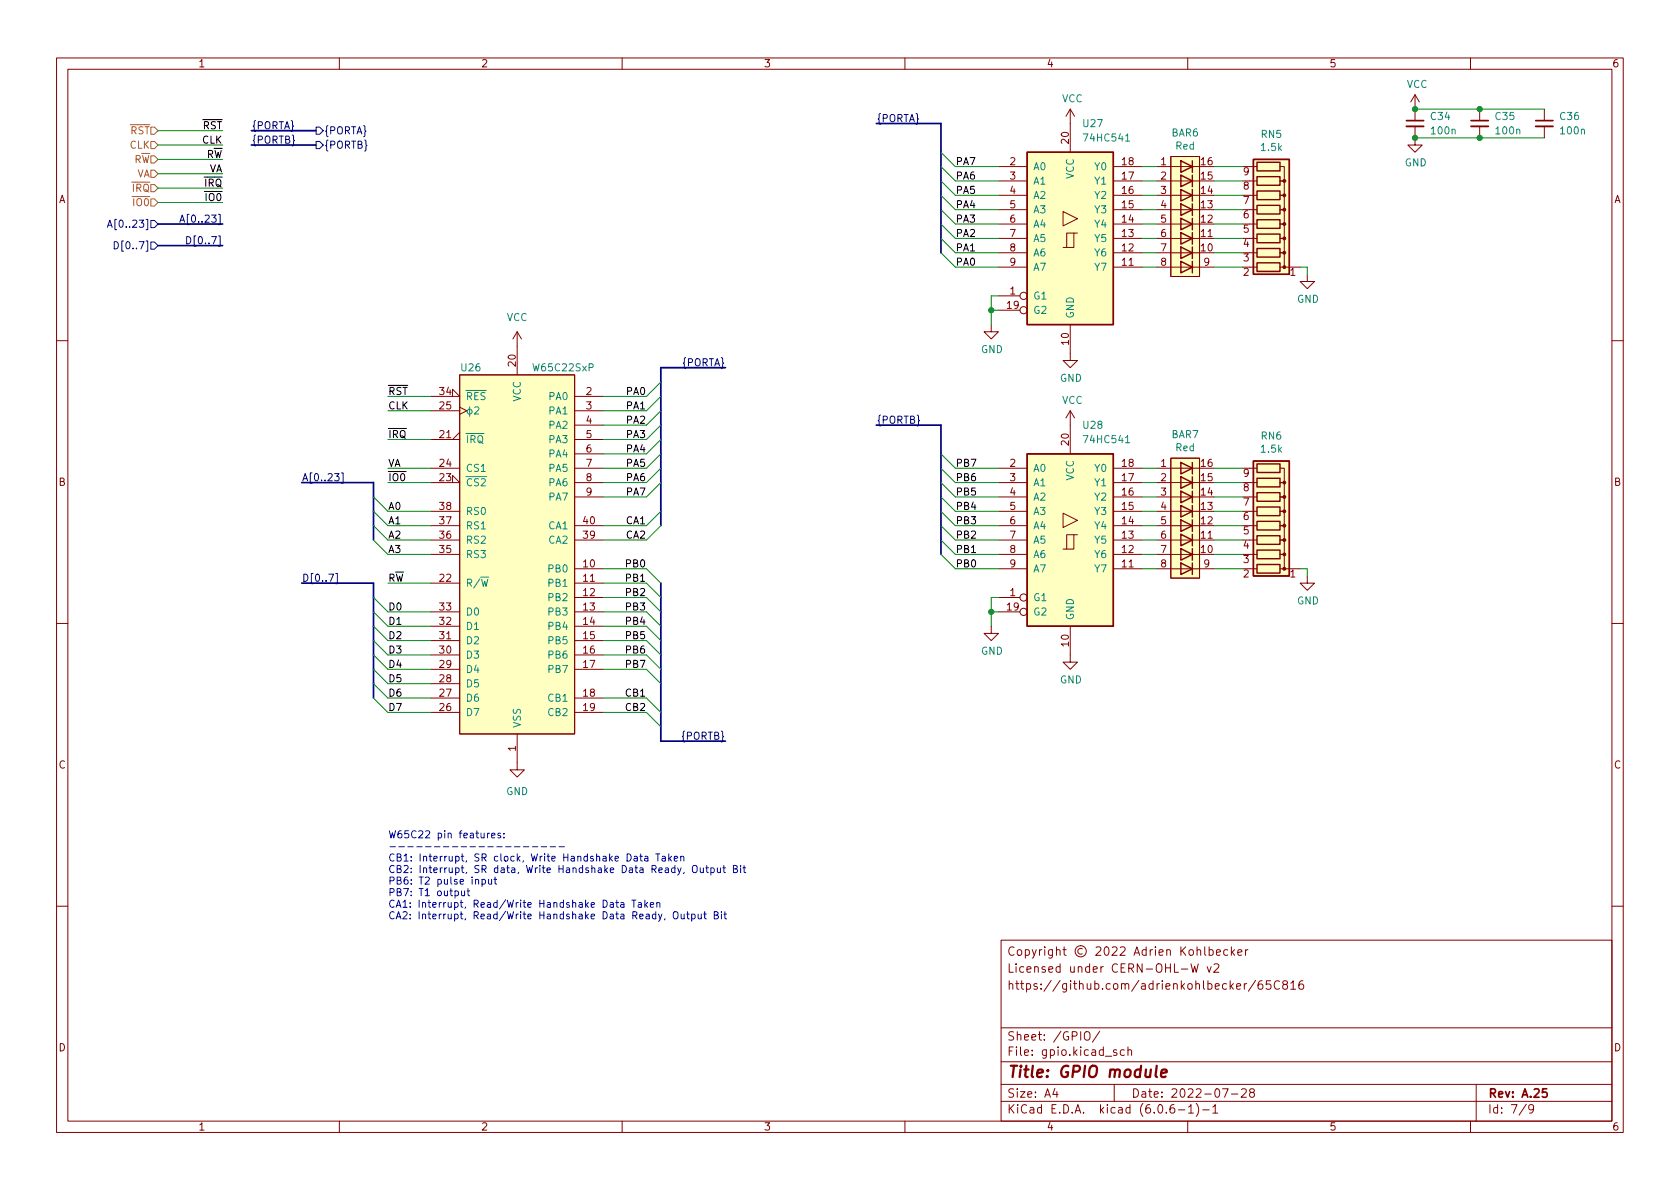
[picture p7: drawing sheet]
<svg xmlns="http://www.w3.org/2000/svg" width="297mm" height="210mm" viewBox="0 0 297 210" stroke-linecap="round" stroke-linejoin="round" font-family="sans-serif">
<g fill="none" stroke="#840000" stroke-width=".18">
<path d="M10 10.2h277v190.1h-277zM12 12.2h273v186.1h-273zM60 10.2v2M110 10.2v2M160 10.2v2M189.2 19.3v7.6M189.2 19.3l-.7 1.3M189.2 19.3l.8 1.3M210 10.2v2M250.2 16.8l-.8 1.2M250.2 16.8v4.5M250.2 16.8l.8 1.2"/>
<path d="M260 10.2v2M261.6 19.3v2M273 19.3v2M176.5 39.6h5.1M176.5 37.1h5.1M176.5 34.5h5.1M176.5 32h5.1M176.5 29.5h5.1M188 37.4l2.5 1.3-2.5 1.2zM196.8 39.6h5.1M196.8 37.1h5.1M196.8 34.5h5.1"/>
<path d="M196.8 32h5.1M196.8 29.5h5.1M204.5 39.6h7.6M204.5 37.1h7.6M204.5 34.5h7.6M204.5 32h7.6M204.5 29.5h7.6M207 27.7h5.1v21.2h-5.1zM221 39.6h1.2M221 37.1h1.2M221 34.5h1.2M221 32h1.2"/>
<path d="M221 29.5h1.2M226.3 29.5h.8v2.5h-.8h.8v2.5h-.8h.8v2.6h-.8h.8v2.5h-.8h.8v2.6h-.8h.8v2.5h-.8h.8v2.5h-.8M250.2 22.3v3.3h1.3l-1.3 1.3-1.3-1.3h1.3M261.6 22.3v2.1M273 22.3v2.1M91.4 58.7v7.6M91.4 58.7l-.7 1.2M91.4 58.7l.8 1.2M175.3 57.4v1.3h1.2l-1.2 1.2-1.3-1.2h1.3M176.5 47.2h5.1M176.5 44.7h5.1M176.5 42.2h5.1"/>
<path d="M176.5 52.3h3.8M176.5 54.9h3.8M189.2 57.4v6.3h1.3l-1.3 1.3-1.2-1.3h1.2M189.9 41.2h-1.3v2.6M190.5 41.2h-.6v2.6h-1.9M196.8 47.2h5.1M196.8 44.7h5.1M196.8 42.2h5.1M204.5 47.2h10.1M204.5 44.7h7.6M204.5 42.2h10.1M221 47.2h1.2"/>
<path d="M221 44.7h1.2M221 42.2h1.2M227.3 47.2h2.6M231.1 48.5v1.3h1.3l-1.3 1.2-1.2-1.2h1.2M10 60.2h2M76.2 70.1h5.1l-1.3-1.3v1.3M76.2 77.7h5.1M76.2 72.6h5.1M81.3 66.3h20.3v63.5h-20.3zM81.3 72l1.2 .6-1.2 .7M81.3 76.4l-1.3 1.3M101.6 70.1h5.1"/>
<path d="M101.6 77.7h5.1M101.6 72.6h5.1M101.6 75.2h5.1M189.2 72.6l-.7 1.3M189.2 72.6v7.7M189.2 72.6l.8 1.3M285 60.2h2M76.2 85.3h5.1l-1.3-1.2v1.2M76.2 98h5.1M76.2 93h5.1M76.2 82.8h5.1M76.2 95.5h5.1"/>
<path d="M76.2 90.4h5.1M101.6 93h5.1M101.6 87.9h5.1M101.6 85.3h5.1M101.6 82.8h5.1M101.6 95.5h5.1M101.6 80.3h5.1M176.5 98h5.1M176.5 93h5.1M176.5 87.9h5.1M176.5 85.3h5.1M176.5 82.8h5.1"/>
<path d="M176.5 95.5h5.1M176.5 90.4h5.1M188 90.7l2.5 1.3-2.5 1.3zM189.9 94.6h-1.3v2.5M190.5 94.6h-.6v2.5h-1.9M196.8 98h5.1M196.8 93h5.1M196.8 87.9h5.1M196.8 85.3h5.1M196.8 82.8h5.1M196.8 95.5h5.1M196.8 90.4h5.1"/>
<path d="M204.5 98h7.6M204.5 93h7.6M204.5 87.9h7.6M204.5 85.3h7.6M204.5 82.8h7.6M204.5 95.5h10.1M204.5 90.4h7.6M207 81h5.1v21.2h-5.1zM221 98h1.2M221 93h1.2M221 87.9h1.2M221 85.3h1.2"/>
<path d="M221 82.8h1.2M221 95.5h1.2M221 90.4h1.2M226.3 82.8h.8v2.5h-.8h.8v2.6h-.8h.8v2.5h-.8h.8v2.6h-.8h.8v2.5h-.8h.8v2.5h-.8h.8v2.6h-.8M10 110.2h2M76.2 103.1h5.1M76.2 108.2h5.1M76.2 110.7h5.1M76.2 113.3h5.1M76.2 115.8h5.1M76.2 118.4h5.1M101.6 100.6h5.1"/>
<path d="M101.6 103.1h5.1M101.6 105.7h5.1M101.6 108.2h5.1M101.6 110.7h5.1M101.6 113.3h5.1M101.6 115.8h5.1M101.6 118.4h5.1M175.3 110.7v1.3h1.2l-1.2 1.3-1.3-1.3h1.3M176.5 100.6h5.1M176.5 105.7h3.8M176.5 108.2h3.8M189.2 110.7v6.4h1.3l-1.3 1.3-1.2-1.3h1.2"/>
<path d="M196.8 100.6h5.1M204.5 100.6h10.1M221 100.6h1.2M227.3 100.6h2.6M231.1 101.8v1.3h1.3l-1.3 1.3-1.2-1.3h1.2M285 110.2h2M76.2 123.4h5.1M76.2 126h5.1M76.2 120.9h5.1M91.4 129.8v6.3h1.3l-1.3 1.3-1.2-1.3h1.2M101.6 123.4h5.1M101.6 126h5.1"/>
<path d="M10 160.2h2M177 166.3h108v32h-108zM179.3 167.6a.6 .6 0 0 0-.8 0 .6 .6 0 0 0-.1 .7 .56 .56 0 0 0 .3 .6 .56 .56 0 0 0 .6-.1M180 168l.4-.1 .2 .3v.4l-.2 .3h-.4l-.1-.3v-.4zM181.3 168l.4-.1 .3 .3v.4l-.1 .3h-.6M181.3 167.9v1.5M182.5 167.9l.4 1M183.2 167.9l-.5 1.4-.2 .1M183.8 167.9v1M184.2 167.9l-.3 .1-.1 .2M184.7 167.4v.2M184.7 167.9v1"/>
<path d="M186.1 167.9v1.2l-.3 .3h-.4M186.1 168l-.5-.1-.2 .3v.4l.1 .3h.6M186.8 168.1l.2-.2 .4 .1v.9M186.8 167.4v1.5M187.9 167.9h.6M188.1 167.4v1.3l.4 .2M191.4 167.8a.52 .52 0 0 0-.8 .4 .52 .52 0 0 0 .8 .4M193.8 167.6l.6-.2 .2 .2v.3l-.9 1h.9M195.4 167.6l.2-.2a.81 .81 0 0 1 .6 .7 .81 .81 0 0 1-.3 .8h-.2a.81 .81 0 0 1-.3-1.3zM196.6 167.6l.6-.2 .2 .2 .1 .3-.9 1h.9M198.1 167.6l.5-.2 .3 .2v.3l-.9 1h.9M200.5 168.9l.5-1.5 .5 1.5"/>
<path d="M200.6 168.5h.8M202.6 168l-.4-.1-.3 .3v.4l.2 .3h.5M202.6 167.4v1.5M203.4 167.9v1M203.8 167.9l-.3 .1-.1 .2M204.3 167.4v.2M204.3 167.9v1M204.9 168.4l.7-.1v-.3l-.5-.1-.2 .2 .1 .8h.6M206.3 168.1l.2-.2 .4 .1v.9M206.3 167.9v1M208.8 167.4v1.5M208.9 171.4h1.1"/>
<path d="M209 168.1l.6 .8M209.6 167.4l-.8 .9M210.4 168l.3-.1 .3 .3v.4l-.3 .3h-.3l-.2-.3v-.4zM210.6 170.4l.3 1.5 .3-1 .3 1 .4-1.5M211.6 168.1l.3-.2 .3 .1 .1 .9M211.6 167.4v1.5M213 167.4v1.3l.2 .2M213.4 170.9l.4 1 .3-1M213.8 168l.4-.1 .3 .3v.4l-.1 .3h-.6M213.8 167.4v1.5M214.6 170.6l.6-.2 .2 .2 .1 .3-.9 1h.9M215.1 168.4l.7-.1-.1-.3-.4-.1-.2 .2v.8h.6"/>
<path d="M217.1 168l-.5-.1-.2 .3v.4l.1 .3h.6M217.7 167.4v1.5M217.9 168.4l.4 .5M218.3 167.9l-.6 .6M218.9 168.4l.7-.1-.1-.3-.4-.1-.2 .2v.8h.6M220 173.9v1M220.2 167.9v1M220.4 173.9l-.3 .1-.1 .2M220.6 167.9l-.2 .1-.2 .2M222 173.4l-1.3 1.9M223.1 173.4a.59 .59 0 0 0-.7 .7v.5l.2 .3h.4l.2-.1 .1-.5-.2-.2-.4-.1-.3 .3M224.6 173.4h-.7v.7l.2-.1 .5 .1 .1 .2-.1 .5-.2 .1-.5-.1"/>
<path d="M226.2 173.6a.6 .6 0 0 0-.7 0 .6 .6 0 0 0-.2 .7 .56 .56 0 0 0 .3 .6 .56 .56 0 0 0 .6-.1M227.1 174.1l-.3-.3 .1-.2 .2-.2 .4 .1 .1 .2v.2l-.7 .2-.1 .3v.2l.3 .3h.4l.1-.3v-.4l-.2-.1M228.2 173.9l.4-.5v1.5M228.2 174.9h.9M230.4 173.4a.59 .59 0 0 0-.8 .7v.5l.2 .3h.4l.2-.1 .1-.5-.1-.2-.5-.1-.3 .3M285 160.2h2M60 198.3v2M110 198.3v2M160 198.3v2M177 194.8h108M177 191.8h108M177 187.8h108"/>
<path d="M177 181.8h108M186.5 192.5l-.4 1h1M186.9 193v1M191.8 182.6a.5 .5 0 0 1 .6-.2 .5 .5 0 0 1 .3 .5v.5a.5 .5 0 0 1-.5 .6 .5 .5 0 0 1-.5-.6zM194.4 182.4l-1.3 1.9M197 191.8v3M197.4 185.7l-.3-.1-.2 .2v.3l.5 .1v.4h-.5M198.8 185.7l-.4-.1-.3 .3v.4l.1 .3h.6M199.4 185.8l.2-.2 .4 .1 .1 .9M199.4 185.1v1.5M207.6 195.3a.59 .59 0 0 0-.7 .7v.5l.1 .3h.4l.2-.1 .1-.5-.1-.2-.5-.1-.2 .3M208.4 196.3h1.1"/>
<path d="M210 198.3v2M210.1 195.8l.5-.5v1.5M210.1 196.8h.9M211.5 195.1a1.72 1.72 0 0 1 0 2.3M212.6 196.3h1.2M214.4 195.8l.5-.5v1.5M214.4 196.8h.9M216.1 192.5h1l-.6 1.5M217.7 193.5h1.2M219.5 192.7l.6-.2 .2 .2 .1 .3-1 1h1M221.2 193.2l-.3-.3 .1-.2 .2-.2 .4 .1 .2 .2-.1 .2-.6 .2-.2 .3 .1 .4 .2 .1h.4l.2-.3-.1-.4-.2-.1M260 198.3v2"/>
<path d="M261 191.8v6.5M269.9 195.3l-1.3 1.9M271.2 196l-.3 .3h-.3l-.3-.3 .1-.6 .5-.1 .2 .2a.99 .99 0 0 1-.4 1.3h-.3"/>
<circle cx="181" cy="54.9" r=".63"/>
<circle cx="181" cy="52.3" r=".63"/>
<circle cx="181" cy="105.7" r=".63"/>
<circle cx="181" cy="108.2" r=".63"/>
<circle cx="191.1" cy="168.2" r="1"/>
</g>
<path d="M248.7 21.3h3M260.1 21.3h3M271.5 21.3h3.1M273.5 192.5h-.7l-.1 .7 .2-.1 .5 .1 .2 .2-.1 .5-.2 .1-.6-.1" fill="none" stroke="#840000" stroke-width=".3"/>
<path d="M204.5 188.5l-.2 1.7 .3 .3M205.3 189.8l1-.2-.1-.4-.1-.1-.6 .1-.2 1 .2 .3 .6-.1" fill="none" stroke="#840000" stroke-width=".4"/>
<g fill="#ffffc2" stroke="#ffffc2" stroke-width=".18">
<path d="M207 81h5.1v21.2h-5.1z"/>
<path d="M81.3 66.3h20.3v63.5h-20.3z"/>
<path d="M221.6 81.5h6.4v20.3h-6.4z"/>
<path d="M221.6 28.2h6.4v20.3h-6.4z"/>
<path d="M181.6 80.3h15.2v30.4h-15.2z"/>
<path d="M207 27.7h5.1v21.2h-5.1z"/>
<path d="M181.6 26.9h15.2v30.5h-15.2z"/>
</g>
<g fill="none" stroke="#840000" stroke-width=".25">
<path d="M181.6 26.9h15.2v30.5h-15.2zM208.8 38.6l2 1-2 1zM208.8 36.1l2 1-2 1zM208.8 33.5l2 1-2 1.1zM208.8 31l2 1-2 1zM208.8 28.4l2 1.1-2 1zM210.8 28.4v2.1M210.8 31v2M210.8 33.5v2.1M210.8 36.1v2M210.8 38.6v2M221.6 28.2h6.4v20.3h-6.4z"/>
<path d="M222.2 38.9h4.1v1.5h-4.1zM222.2 36.3h4.1v1.5h-4.1zM222.2 33.8h4.1v1.5h-4.1zM222.2 31.2h4.1v1.6h-4.1zM222.2 28.7h4.1v1.5h-4.1zM208.8 46.2l2 1-2 1.1zM208.8 43.7l2 1-2 1zM208.8 41.1l2 1.1-2 1zM210.8 41.1v2.1M210.8 43.7v2M210.8 46.2v2.1M222.2 46.5h4.1v1.5h-4.1z"/>
<path d="M222.2 43.9h4.1v1.6h-4.1zM222.2 41.4h4.1v1.5h-4.1zM181.6 80.3h15.2v30.4h-15.2zM208.8 99.6l2 1-2 1zM208.8 97l2 1-2 1.1zM208.8 94.5l2 1-2 1zM208.8 91.9l2 1.1-2 1zM208.8 89.4l2 1-2 1zM208.8 86.9l2 1-2 1zM208.8 84.3l2 1-2 1.1zM208.8 81.8l2 1-2 1zM210.8 81.8v2"/>
<path d="M210.8 84.3v2.1M210.8 86.9v2M210.8 89.4v2M210.8 91.9v2.1M210.8 94.5v2M210.8 97v2.1M210.8 99.6v2M221.6 81.5h6.4v20.3h-6.4zM222.2 99.8h4.1v1.5h-4.1zM222.2 97.3h4.1v1.5h-4.1zM222.2 94.7h4.1v1.6h-4.1zM222.2 92.2h4.1v1.5h-4.1z"/>
<path d="M222.2 89.7h4.1v1.5h-4.1zM222.2 87.1h4.1v1.5h-4.1zM222.2 84.6h4.1v1.5h-4.1zM222.2 82h4.1v1.6h-4.1z"/>
</g>
<g fill="none" stroke="#008484" stroke-width=".18">
<path d="M199 25h.7M83 71.9v1.7M83.9 72.1l.5-.2 .3 .4-.8 .9h.8M199 78.3h.7"/>
<circle cx="83" cy="72.8" r=".44"/>
</g>
<g fill="#840000" stroke="#840000" stroke-width=".18">
<circle cx="227.1" cy="100.6" r=".25"/>
<circle cx="227.1" cy="98" r=".25"/>
<circle cx="227.1" cy="95.5" r=".25"/>
<circle cx="227.1" cy="93" r=".25"/>
<circle cx="227.1" cy="90.4" r=".25"/>
<circle cx="227.1" cy="87.9" r=".25"/>
<circle cx="227.1" cy="85.3" r=".25"/>
<circle cx="227.1" cy="47.2" r=".25"/>
<circle cx="227.1" cy="44.7" r=".25"/>
<circle cx="227.1" cy="42.2" r=".25"/>
<circle cx="227.1" cy="39.6" r=".25"/>
<circle cx="227.1" cy="37.1" r=".25"/>
<circle cx="227.1" cy="34.5" r=".25"/>
<circle cx="227.1" cy="32" r=".25"/>
</g>
<path d="M248.7 22.3h3M260.1 22.3h3M271.5 22.3h3.1" fill="none" stroke="#840000" stroke-width=".33"/>
<g fill="none" stroke="#000084" stroke-width=".18">
<path d="M19.1 39.8h.6M26.7 39h.6l.6 .6-.6 .7h-.6zM31.8 39.3l.4-1.3 .4 1.3M31.9 38.9h.6M55.9 25h.6l.6 .6-.6 .7h-.6zM55.9 22.5h.6l.6 .6-.6 .6h-.6zM19 40.2l.4-1.3 .4 1.3M20.2 42.7a.64 .64 0 0 1 .7 .7 .64 .64 0 0 1-.7 .6zM26.7 42.8h.6l.6 .6-.6 .7h-.6zM33 41.8a.64 .64 0 0 1 .7 .7 .64 .64 0 0 1-.7 .6zM59.2 83.7h.7l-.4 .5 .4 .2v.5l-.2 .1-.5-.1M60.4 83.6h.3v1.8h-.3"/>
<path d="M59.3 101.4h.3v1.8h-.3"/>
</g>
<path d="M26.7 30.1h.6l.6 .6-.6 .7h-.6zM26.7 25h.6l.6 .6-.6 .7h-.6z" fill="none" stroke="#848400" stroke-width=".18"/>
<g fill="none" stroke="#0000c2" stroke-width=".18">
<path d="M69 149.7h.9M70.5 149.7h1M72.1 149.7h1M73.7 149.7h.9M75.2 149.7h1M76.8 149.7h1M78.4 149.7h1M80 149.7h.9M80.4 157.6h.4l.3 .2-.2 .5h-.5M81.5 149.7h1M81.6 157.6l.1 .7 .3 .1 .1-.1M82.1 157.6v.8"/>
<path d="M82.6 157.6h.4M82.7 157.1v1.1l.3 .2M83.1 149.7h1M84.1 155.6l.2-.1 .3 .1v.8M84.7 149.7h1M85.2 155.6l.4-.1 .2 .2-.1 .6h-.5M85.2 155.5v1.3M86.2 147.3v.9M86.3 149.7h.9M86.4 155.5v.8l.3 .1 .2-.2M86.6 147.3l-.4 .3M86.9 147.8l.6-.2v-.2l-.4-.1-.2 .2 .1 .6h.5"/>
<path d="M86.9 155.5v.9M87.3 155.5h.5M87.5 155.1v1.1l.3 .2M87.8 149.7h1M88.5 147.4l-.3-.1-.2 .2 .1 .2 .4 .1v.3h-.5M89.1 148.1v.1M89.1 147.4v.1M89.4 149.7h1M91 149.7h.9M92.5 149.7h1M94.1 149.7h1M95.7 149.7h1"/>
<path d="M97.3 149.7h.9M98.8 149.7h1M108.9 159.6h.5M109.1 159.2v1.1l.3 .1M109.8 159.7h.5v.7M110.3 159.9l-.4 .1-.2 .1 .2 .3h.4M111.7 159.2h.7M112.1 159.2v1.2M112.1 151.5h.5l.1 .8M112.7 151.7l-.4 .1-.2 .2 .2 .3 .4-.1M112.9 159.7h.4l.1 .7M113.1 151.4h.5"/>
<path d="M113.3 151v1.1l.3 .2M113.4 159.9l-.4 .1-.2 .1 .2 .3h.4M114 151.5h.5l.1 .8M114 159.2v1.2M114.1 160l.4 .4M114.5 159.6l-.5 .5M114.6 151.7l-.5 .1-.1 .2 .1 .3 .5-.1M115.9 151h.8M116.1 159.7l.2-.1 .3 .1 .1 .7M116.1 159.6v.8M116.3 151v1.3M117.1 151.5h.5v.8"/>
<path d="M117.6 151.7l-.4 .1-.2 .2 .2 .3 .4-.1M118.2 151v1.3M118.4 151.8l.3 .5M118.7 151.4l-.5 .5M119.2 151.8l.6-.1v-.2l-.4-.1-.2 .2 .1 .6h.5M120.4 151.5l.1-.1 .3 .1 .1 .8M120.4 151.4v.9M121 154.2l-.2 .3M122.5 153.2l.2-.2a.43 .43 0 0 1 .6 .5v.4a.42 .42 0 0 1-.5 .4 .42 .42 0 0 1-.4-.4zM123.8 153.5l.1 .7 .3 .1 .2-.1M124.4 153.5v.8M124.8 153.5h.5"/>
<path d="M125 153v1.1l.3 .2M125.7 153.5h.3l.3 .2-.1 .5h-.5M125.7 153.5v1.2M126.8 153.5l.1 .7 .3 .1 .2-.1M127.4 153.5v.8M127.8 153.5h.5M128 153v1.1l.3 .2M129.7 153.6h.5l.1-.2v-.2l-.6-.2v1.3h.5l.1-.1 .1-.3-.3-.3M130.9 153v.2M130.9 153.5v.8M131.4 153.5h.5M131.6 153v1.1l.3 .2"/>
<path d="M115 160l.6-.1-.1-.2-.3-.1-.2 .2v.6h.5M119.2 161.3l.1-.1a.43 .43 0 0 1 .6 .4v.5a.42 .42 0 0 1-.4 .4 .42 .42 0 0 1-.5-.4v-.5zM120.4 161.6l.1 .8 .3 .1 .2-.1M121 161.6v.9M121.4 161.6h.5M121.6 161.2v1.1l.3 .2M122.3 161.7l.4-.1 .2 .3-.1 .5h-.5M122.3 161.6v1.3M123.4 161.6l.1 .8 .3 .1 .2-.1M124 161.6v.9M124.4 161.6h.5M124.6 161.2v1.1l.3 .2"/>
<path d="M126.3 161.8h.5l.2-.2-.1-.3-.6-.1v1.3h.5l.2-.1v-.3l-.3-.3M127.6 161.2v.1M127.6 161.6v.9M128 161.6h.5M128.2 161.2v1.1l.3 .2"/>
</g>
<path d="M27.9 39.6h11.5M44.4 23.1h11.5M44.4 25.6h11.5M154.9 21.8h11.5v22.9M27.9 43.4h11.5M128.3 65h-11.5v28M154.9 75.2h11.5v22.8M53.3 85.3h12.7v10.2M53.3 103.1h12.7v20.3M116.8 103.1v28h11.5" fill="none" stroke="#000084" stroke-width=".3"/>
<g fill="none" stroke="#008400" stroke-width=".18">
<path d="M250.2 19.3h22.8M27.9 28.2h11.5M27.9 23.1h11.5M27.9 25.6h11.5M27.9 35.8h11.5M27.9 33.3h11.5M27.9 30.7h11.5M166.4 37.1l2.5 2.5h7.6M166.4 39.6l2.5 2.6h7.6M166.4 32l2.5 2.5h7.6M166.4 29.5l2.5 2.5h7.6M166.4 34.5l2.5 2.6h7.6"/>
<path d="M166.4 26.9l2.5 2.6h7.6M201.9 39.6h2.6M201.9 34.5h2.6M201.9 32h2.6M201.9 37.1h2.6M201.9 29.5h2.6M214.6 39.6h5.1M214.6 34.5h5.1M214.6 32h5.1M214.6 37.1h5.1M214.6 29.5h5.1M250.2 24.4h22.8"/>
<path d="M166.4 44.7l2.5 2.5h7.6M166.4 42.2l2.5 2.5h7.6M175.3 54.9h1.2M176.5 52.3h-1.2v5.1M201.9 47.2h2.6M201.9 42.2h2.6M201.9 44.7h2.6M214.6 47.2h5.1M214.6 42.2h5.1M214.6 44.7h5.1M229.9 47.2h1.2v1.3M68.6 77.7h7.6"/>
<path d="M68.6 70.1h7.6M68.6 72.6h7.6M116.8 75.2l-2.5 2.5h-7.6M116.8 67.6l-2.5 2.5h-7.6M116.8 70.1l-2.5 2.5h-7.6M116.8 77.7l-2.5 2.6h-7.6M116.8 72.6l-2.5 2.6h-7.6M66 90.4l2.6 2.6h7.6M66 87.9l2.6 2.5h7.6M66 93l2.6 2.5h7.6M66 95.5l2.6 2.5h7.6M68.6 85.3h7.6"/>
<path d="M68.6 82.8h7.6M116.8 90.4l-2.5 2.6h-7.6M116.8 93l-2.5 2.5h-7.6M116.8 82.8l-2.5 2.5h-7.6M116.8 80.3l-2.5 2.5h-7.6M116.8 85.3l-2.5 2.6h-7.6M166.4 90.4l2.5 2.6h7.6M166.4 87.9l2.5 2.5h7.6M166.4 93l2.5 2.5h7.6M166.4 95.5l2.5 2.5h7.6M166.4 82.8l2.5 2.5h7.6M166.4 80.3l2.5 2.5h7.6"/>
<path d="M166.4 85.3l2.5 2.6h7.6M166.4 98l2.5 2.6h7.6M201.9 93h2.6M201.9 90.4h2.6M201.9 95.5h2.6M201.9 98h2.6M201.9 85.3h2.6M201.9 82.8h2.6M201.9 87.9h2.6M214.6 93h5.1M214.6 90.4h5.1M214.6 95.5h5.1"/>
<path d="M214.6 98h5.1M214.6 85.3h5.1M214.6 82.8h5.1M214.6 87.9h5.1M66 108.2l2.6 2.5h7.6M66 115.8l2.6 2.6h7.6M66 105.7l2.6 2.5h7.6M66 113.3l2.6 2.5h7.6M66 110.7l2.6 2.6h7.6M66 118.4l2.6 2.5h7.6M68.6 103.1h7.6M106.7 110.7h7.6l2.5 2.6"/>
<path d="M106.7 118.4h7.6l2.5 2.5M106.7 108.2h7.6l2.5 2.5M106.7 115.8h7.6l2.5 2.6M106.7 113.3h7.6l2.5 2.5M106.7 103.1h7.6l2.5 2.6M106.7 100.6h7.6l2.5 2.5M106.7 105.7h7.6l2.5 2.5M175.3 108.2h1.2M176.5 105.7h-1.2v5M201.9 100.6h2.6M214.6 100.6h5.1M229.9 100.6h1.2v1.2"/>
<path d="M66 120.9l2.6 2.5h7.6M66 123.4l2.6 2.6h7.6M106.7 123.4h7.6l2.5 2.6M106.7 126h7.6l2.5 2.5"/>
</g>
<g fill="#008400" stroke="#008400" stroke-width=".18">
<circle cx="175.3" cy="108.2" r=".46"/>
<circle cx="175.3" cy="54.9" r=".46"/>
<circle cx="250.2" cy="19.3" r=".46"/>
<circle cx="250.2" cy="24.4" r=".46"/>
<circle cx="261.6" cy="24.4" r=".46"/>
<circle cx="261.6" cy="19.3" r=".46"/>
</g>
<text font-size="2.8" fill="#840000" x="178" y="190.6">Title: GPIO module</text>
<g font-size="2.1" fill="#840000">
<text x="178" y="172">Licensed under CERN-OHL-W v2</text>
<text x="178" y="175">https://github.com/adrienkohlbecker/65C816</text>
<text x="178" y="184">Sheet: /GPIO/</text>
<text x="178" y="186.7">File: gpio.kicad_sch</text>
<text x="178" y="196.9">KiCad E.D.A. kicad (6.0.6-1)-1</text>
<text x="178" y="194.1">Size: A4</text>
<text x="200" y="194.1">Date: 2022-07-28</text>
<text x="263" y="194.1">Rev: A.25</text>
<text x="263" y="196.9">Id: 7/9</text>
</g>
<g font-size="1.8" fill="#840000">
<text x="35" y="11.9">1</text>
<text x="85" y="11.9">2</text>
<text x="135" y="11.9">3</text>
<text x="185" y="11.9">4</text>
<text x="235" y="11.9">5</text>
<text x="285" y="11.9">6</text>
<text x="178.6" y="29.2">2</text>
<text x="189" y="25.4" transform="rotate(-90 189 25.4)">20</text>
<text x="198.4" y="29.2">18</text>
<text x="205.2" y="29.2">1</text>
<text x="212.4" y="29.2">16</text>
<text x="10.3" y="35.9">A</text>
<text x="178.6" y="31.7">3</text>
<text x="178.6" y="34.3">4</text>
<text x="198.4" y="34.3">16</text>
<text x="198.4" y="31.7">17</text>
<text x="205.2" y="31.7">2</text>
<text x="205.2" y="34.3">3</text>
<text x="212.4" y="34.3">14</text>
<text x="212.4" y="31.7">15</text>
<text x="219.9" y="33.5">8</text>
<text x="219.9" y="31">9</text>
<text x="285.3" y="35.9">A</text>
<text x="178.6" y="36.8">5</text>
<text x="178.6" y="39.4">6</text>
<text x="178.6" y="41.9">7</text>
<text x="198.4" y="41.9">13</text>
<text x="198.4" y="39.4">14</text>
<text x="198.4" y="36.8">15</text>
<text x="205.2" y="36.8">4</text>
<text x="205.2" y="39.4">5</text>
<text x="205.2" y="41.9">6</text>
<text x="212.4" y="41.9">11</text>
<text x="212.4" y="39.4">12</text>
<text x="212.4" y="36.8">13</text>
<text x="219.9" y="41.1">5</text>
<text x="219.9" y="38.6">6</text>
<text x="219.9" y="36.1">7</text>
<text x="178.6" y="44.4">8</text>
<text x="178.6" y="47">9</text>
<text x="198.4" y="47">11</text>
<text x="198.4" y="44.4">12</text>
<text x="205.2" y="44.4">7</text>
<text x="205.2" y="47">8</text>
<text x="212.4" y="44.4">10</text>
<text x="212.9" y="47">9</text>
<text x="219.9" y="46.2">3</text>
<text x="219.9" y="43.7">4</text>
<text x="178.6" y="52.1">1</text>
<text x="219.9" y="48.8">2</text>
<text x="228.1" y="48.8">1</text>
<text x="178.1" y="54.6">19</text>
<text x="91.2" y="64.7" transform="rotate(-90 91.2 64.7)">20</text>
<text x="189" y="60.9" transform="rotate(-90 189 60.9)">10</text>
<text x="77.8" y="69.8">34</text>
<text x="103.6" y="69.8">2</text>
<text x="77.8" y="77.5">21</text>
<text x="77.8" y="72.4">25</text>
<text x="103.6" y="72.4">3</text>
<text x="103.6" y="74.9">4</text>
<text x="103.6" y="77.5">5</text>
<text x="77.8" y="82.5">24</text>
<text x="103.6" y="80">6</text>
<text x="103.6" y="82.5">7</text>
<text x="178.6" y="82.5">2</text>
<text x="189" y="78.7" transform="rotate(-90 189 78.7)">20</text>
<text x="198.4" y="82.5">18</text>
<text x="205.2" y="82.5">1</text>
<text x="212.4" y="82.5">16</text>
<text x="10.3" y="85.9">B</text>
<text x="77.8" y="85.1">23</text>
<text x="103.6" y="85.1">8</text>
<text x="103.6" y="87.6">9</text>
<text x="178.6" y="85.1">3</text>
<text x="178.6" y="87.6">4</text>
<text x="198.4" y="87.6">16</text>
<text x="198.4" y="85.1">17</text>
<text x="205.2" y="85.1">2</text>
<text x="205.2" y="87.6">3</text>
<text x="212.4" y="87.6">14</text>
<text x="212.4" y="85.1">15</text>
<text x="219.9" y="89.4">7</text>
<text x="219.9" y="86.9">8</text>
<text x="219.9" y="84.3">9</text>
<text x="285.3" y="85.9">B</text>
<text x="77.8" y="95.2">36</text>
<text x="77.8" y="92.7">37</text>
<text x="77.8" y="90.2">38</text>
<text x="103.2" y="95.2">39</text>
<text x="103.2" y="92.7">40</text>
<text x="178.6" y="90.2">5</text>
<text x="178.6" y="92.7">6</text>
<text x="178.6" y="95.2">7</text>
<text x="198.4" y="95.2">13</text>
<text x="198.4" y="92.7">14</text>
<text x="198.4" y="90.2">15</text>
<text x="205.2" y="90.2">4</text>
<text x="205.2" y="92.7">5</text>
<text x="205.2" y="95.2">6</text>
<text x="212.4" y="95.2">11</text>
<text x="212.4" y="92.7">12</text>
<text x="212.4" y="90.2">13</text>
<text x="219.9" y="94.5">5</text>
<text x="219.9" y="91.9">6</text>
<text x="77.8" y="97.8">35</text>
<text x="103.2" y="100.3">10</text>
<text x="178.6" y="97.8">8</text>
<text x="178.6" y="100.3">9</text>
<text x="198.4" y="100.3">11</text>
<text x="198.4" y="97.8">12</text>
<text x="205.2" y="97.8">7</text>
<text x="205.2" y="100.3">8</text>
<text x="212.4" y="97.8">10</text>
<text x="212.9" y="100.3">9</text>
<text x="219.9" y="99.6">3</text>
<text x="219.9" y="97">4</text>
<text x="77.8" y="102.9">22</text>
<text x="77.8" y="107.9">33</text>
<text x="103.2" y="102.9">11</text>
<text x="103.2" y="105.4">12</text>
<text x="103.2" y="107.9">13</text>
<text x="178.1" y="107.9">19</text>
<text x="178.6" y="105.4">1</text>
<text x="219.9" y="102.1">2</text>
<text x="228.1" y="102.1">1</text>
<text x="77.8" y="113">31</text>
<text x="77.8" y="110.5">32</text>
<text x="103.2" y="110.5">14</text>
<text x="103.2" y="113">15</text>
<text x="77.8" y="118.1">29</text>
<text x="77.8" y="115.6">30</text>
<text x="103.2" y="115.6">16</text>
<text x="103.2" y="118.1">17</text>
<text x="189" y="114.3" transform="rotate(-90 189 114.3)">10</text>
<text x="77.8" y="125.7">26</text>
<text x="77.8" y="123.2">27</text>
<text x="77.8" y="120.6">28</text>
<text x="103.2" y="123.2">18</text>
<text x="103.2" y="125.7">19</text>
<text x="10.3" y="135.9">C</text>
<text x="91.2" y="132.8" transform="rotate(-90 91.2 132.8)">1</text>
<text x="285.3" y="135.9">C</text>
<text x="10.3" y="185.9">D</text>
<text x="285.3" y="185.9">D</text>
<text x="35" y="199.9">1</text>
<text x="85" y="199.9">2</text>
<text x="135" y="199.9">3</text>
<text x="185" y="199.9">4</text>
<text x="235" y="199.9">5</text>
<text x="285" y="199.9">6</text>
</g>
<g font-size="1.8" fill="#008484">
<text x="248.7" y="15.5">VCC</text>
<text x="187.7" y="18.1">VCC</text>
<text x="191.6" y="22.5">U27</text>
<text x="253" y="21.2">C34</text>
<text x="253.2" y="23.7">100n</text>
<text x="264.5" y="21.2">C35</text>
<text x="264.6" y="23.7">100n</text>
<text x="275.9" y="21.2">C36</text>
<text x="276" y="23.7">100n</text>
<text x="191.9" y="25">74HC541</text>
<text x="207.1" y="24.1">BAR6</text>
<text x="207.9" y="26.4">Red</text>
<text x="223" y="24.4">RN5</text>
<text x="223.1" y="26.7">1.5k</text>
<text x="248.4" y="29.4">GND</text>
<text x="182.6" y="30.1">A0</text>
<text x="182.6" y="32.6">A1</text>
<text x="182.6" y="35.2">A2</text>
<text x="189.9" y="31.7" transform="rotate(-90 189.9 31.7)">VCC</text>
<text x="193.7" y="35.2">Y2</text>
<text x="193.7" y="32.6">Y1</text>
<text x="193.7" y="30.1">Y0</text>
<text x="182.6" y="37.7">A3</text>
<text x="182.6" y="40.3">A4</text>
<text x="193.7" y="40.3">Y4</text>
<text x="193.7" y="37.7">Y3</text>
<text x="182.6" y="42.8">A5</text>
<text x="182.6" y="45.3">A6</text>
<text x="182.6" y="47.9">A7</text>
<text x="193.7" y="47.9">Y7</text>
<text x="193.7" y="45.3">Y6</text>
<text x="193.7" y="42.8">Y5</text>
<text x="182.6" y="53">G1</text>
<text x="229.3" y="53.5">GND</text>
<text x="89.6" y="56.8">VCC</text>
<text x="182.6" y="55.5">G2</text>
<text x="189.9" y="56.4" transform="rotate(-90 189.9 56.4)">GND</text>
<text x="81.6" y="65.7">U26</text>
<text x="94.5" y="65.7">W65C22SxP</text>
<text x="173.4" y="62.4">GND</text>
<text x="82.3" y="70.7">~{RES}</text>
<text x="92.1" y="71" transform="rotate(-90 92.1 71)">VCC</text>
<text x="97.1" y="70.7">PA0</text>
<text x="187.4" y="67.5">GND</text>
<text x="187.7" y="71.4">VCC</text>
<text x="97.1" y="73.3">PA1</text>
<text x="97.1" y="75.8">PA2</text>
<text x="191.6" y="75.8">U28</text>
<text x="207.1" y="77.5">BAR7</text>
<text x="223" y="77.7">RN6</text>
<text x="82.3" y="78.4">~{IRQ}</text>
<text x="82.3" y="83.4">CS1</text>
<text x="97.1" y="78.4">PA3</text>
<text x="97.1" y="80.9">PA4</text>
<text x="97.1" y="83.4">PA5</text>
<text x="182.6" y="83.4">A0</text>
<text x="191.9" y="78.4">74HC541</text>
<text x="193.7" y="83.4">Y0</text>
<text x="207.9" y="79.8">Red</text>
<text x="223.1" y="80">1.5k</text>
<text x="82.3" y="86">~{CS2}</text>
<text x="97.1" y="86">PA6</text>
<text x="97.1" y="88.5">PA7</text>
<text x="182.6" y="86">A1</text>
<text x="182.6" y="88.5">A2</text>
<text x="189.9" y="85" transform="rotate(-90 189.9 85)">VCC</text>
<text x="193.7" y="88.5">Y2</text>
<text x="193.7" y="86">Y1</text>
<text x="82.3" y="93.6">RS1</text>
<text x="82.3" y="91.1">RS0</text>
<text x="97" y="93.6">CA1</text>
<text x="182.6" y="91.1">A3</text>
<text x="182.6" y="93.6">A4</text>
<text x="193.7" y="93.6">Y4</text>
<text x="193.7" y="91.1">Y3</text>
<text x="82.3" y="98.7">RS3</text>
<text x="82.3" y="96.1">RS2</text>
<text x="97" y="96.1">CA2</text>
<text x="97.1" y="101.2">PB0</text>
<text x="182.6" y="96.1">A5</text>
<text x="182.6" y="98.7">A6</text>
<text x="182.6" y="101.2">A7</text>
<text x="193.7" y="101.2">Y7</text>
<text x="193.7" y="98.7">Y6</text>
<text x="193.7" y="96.1">Y5</text>
<text x="82.3" y="103.8">R/~{W}</text>
<text x="97.1" y="103.8">PB1</text>
<text x="97.1" y="106.3">PB2</text>
<text x="182.6" y="106.3">G1</text>
<text x="229.3" y="106.9">GND</text>
<text x="82.3" y="113.9">D2</text>
<text x="82.3" y="111.4">D1</text>
<text x="82.3" y="108.8">D0</text>
<text x="97.1" y="108.8">PB3</text>
<text x="97.1" y="111.4">PB4</text>
<text x="97.1" y="113.9">PB5</text>
<text x="182.6" y="108.8">G2</text>
<text x="189.9" y="109.7" transform="rotate(-90 189.9 109.7)">GND</text>
<text x="82.3" y="119">D4</text>
<text x="82.3" y="116.5">D3</text>
<text x="97.1" y="116.5">PB6</text>
<text x="97.1" y="119">PB7</text>
<text x="173.4" y="115.8">GND</text>
<text x="82.3" y="124.1">D6</text>
<text x="82.3" y="121.5">D5</text>
<text x="97" y="124.1">CB1</text>
<text x="187.4" y="120.8">GND</text>
<text x="82.3" y="126.6">D7</text>
<text x="92.1" y="128.8" transform="rotate(-90 92.1 128.8)">VSS</text>
<text x="97" y="126.6">CB2</text>
<text x="89.5" y="140.6">GND</text>
</g>
<g font-size="1.8" fill="#848400">
<text x="21.7" y="23.7">~{RST}</text>
<text x="22.2" y="28.8">R~{W}</text>
<text x="22.9" y="26.3">CLK</text>
<text x="22" y="33.9">~{IRQ}</text>
<text x="24.1" y="31.4">VA</text>
<text x="22.3" y="36.4">~{IO0}</text>
</g>
<g font-size="1.8">
<text x="34.5" y="22.8">~{RST}</text>
<text x="35" y="27.9">R~{W}</text>
<text x="35.7" y="25.4">CLK</text>
<text x="168.9" y="29.2">PA7</text>
<text x="34.8" y="33">~{IRQ}</text>
<text x="35.1" y="35.5">~{IO0}</text>
<text x="36.9" y="30.5">VA</text>
<text x="168.9" y="31.7">PA6</text>
<text x="168.9" y="34.3">PA5</text>
<text x="168.9" y="36.8">PA4</text>
<text x="168.9" y="39.4">PA3</text>
<text x="168.9" y="41.9">PA2</text>
<text x="168.9" y="47">PA0</text>
<text x="168.9" y="44.4">PA1</text>
<text x="68.6" y="69.8">~{RST}</text>
<text x="110.9" y="69.8">PA0</text>
<text x="68.6" y="77.5">~{IRQ}</text>
<text x="68.6" y="72.4">CLK</text>
<text x="110.9" y="72.4">PA1</text>
<text x="110.9" y="74.9">PA2</text>
<text x="110.9" y="77.5">PA3</text>
<text x="68.6" y="82.5">VA</text>
<text x="110.9" y="82.5">PA5</text>
<text x="110.9" y="80">PA4</text>
<text x="168.9" y="82.5">PB7</text>
<text x="68.6" y="85.1">~{IO0}</text>
<text x="110.9" y="85.1">PA6</text>
<text x="110.9" y="87.6">PA7</text>
<text x="168.9" y="87.6">PB5</text>
<text x="168.9" y="85.1">PB6</text>
<text x="68.6" y="95.2">A2</text>
<text x="68.6" y="90.2">A0</text>
<text x="68.6" y="92.7">A1</text>
<text x="110.8" y="92.7">CA1</text>
<text x="110.8" y="95.2">CA2</text>
<text x="168.9" y="90.2">PB4</text>
<text x="168.9" y="92.7">PB3</text>
<text x="168.9" y="95.2">PB2</text>
<text x="68.6" y="97.8">A3</text>
<text x="110.9" y="100.3">PB0</text>
<text x="168.9" y="100.3">PB0</text>
<text x="168.9" y="97.8">PB1</text>
<text x="68.6" y="102.9">R~{W}</text>
<text x="68.6" y="107.9">D0</text>
<text x="110.9" y="105.4">PB2</text>
<text x="110.9" y="107.9">PB3</text>
<text x="110.9" y="102.9">PB1</text>
<text x="68.6" y="110.5">D1</text>
<text x="68.6" y="113">D2</text>
<text x="110.9" y="113">PB5</text>
<text x="110.9" y="110.5">PB4</text>
<text x="68.6" y="115.6">D3</text>
<text x="68.6" y="118.1">D4</text>
<text x="110.9" y="118.1">PB7</text>
<text x="110.9" y="115.6">PB6</text>
<text x="68.6" y="123.2">D6</text>
<text x="68.6" y="120.6">D5</text>
<text x="68.6" y="125.7">D7</text>
<text x="110.8" y="125.7">CB2</text>
<text x="110.8" y="123.2">CB1</text>
</g>
<g font-size="1.8" fill="#000084">
<text x="44.4" y="22.8">{PORTA}</text>
<text x="57.3" y="23.7">{PORTA}</text>
<text x="154.9" y="21.6">{PORTA}</text>
<text x="44.4" y="25.4">{PORTB}</text>
<text x="57.3" y="26.3">{PORTB}</text>
<text x="20.2" y="40.3">A[0..23]</text>
<text x="33" y="39.4">A[0..23]</text>
<text x="21.2" y="44.1">D[0..7]</text>
<text x="34" y="43.2">D[0..7]</text>
<text x="120.7" y="64.8">{PORTA}</text>
<text x="154.9" y="74.9">{PORTB}</text>
<text x="53.3" y="85.1">A[0..23]</text>
<text x="53.3" y="102.9">D[0..7]</text>
<text x="120.7" y="130.8">{PORTB}</text>
</g>
<g font-size="1.8" fill="#0000c2">
<text x="68.6" y="148.2">W65C22 pin features:</text>
<text x="68.6" y="152.3">CB1: Interrupt, SR clock, Write Handshake Data Taken</text>
<text x="68.6" y="154.4">CB2: Interrupt, SR data, Write Handshake Data Ready, Output Bit</text>
<text x="68.6" y="156.4">PB6: T2 pulse input</text>
<text x="68.6" y="158.5">PB7: T1 output</text>
<text x="68.6" y="160.5">CA1: Interrupt, Read/Write Handshake Data Taken</text>
<text x="68.6" y="162.5">CA2: Interrupt, Read/Write Handshake Data Ready, Output Bit</text>
</g>
</svg>
